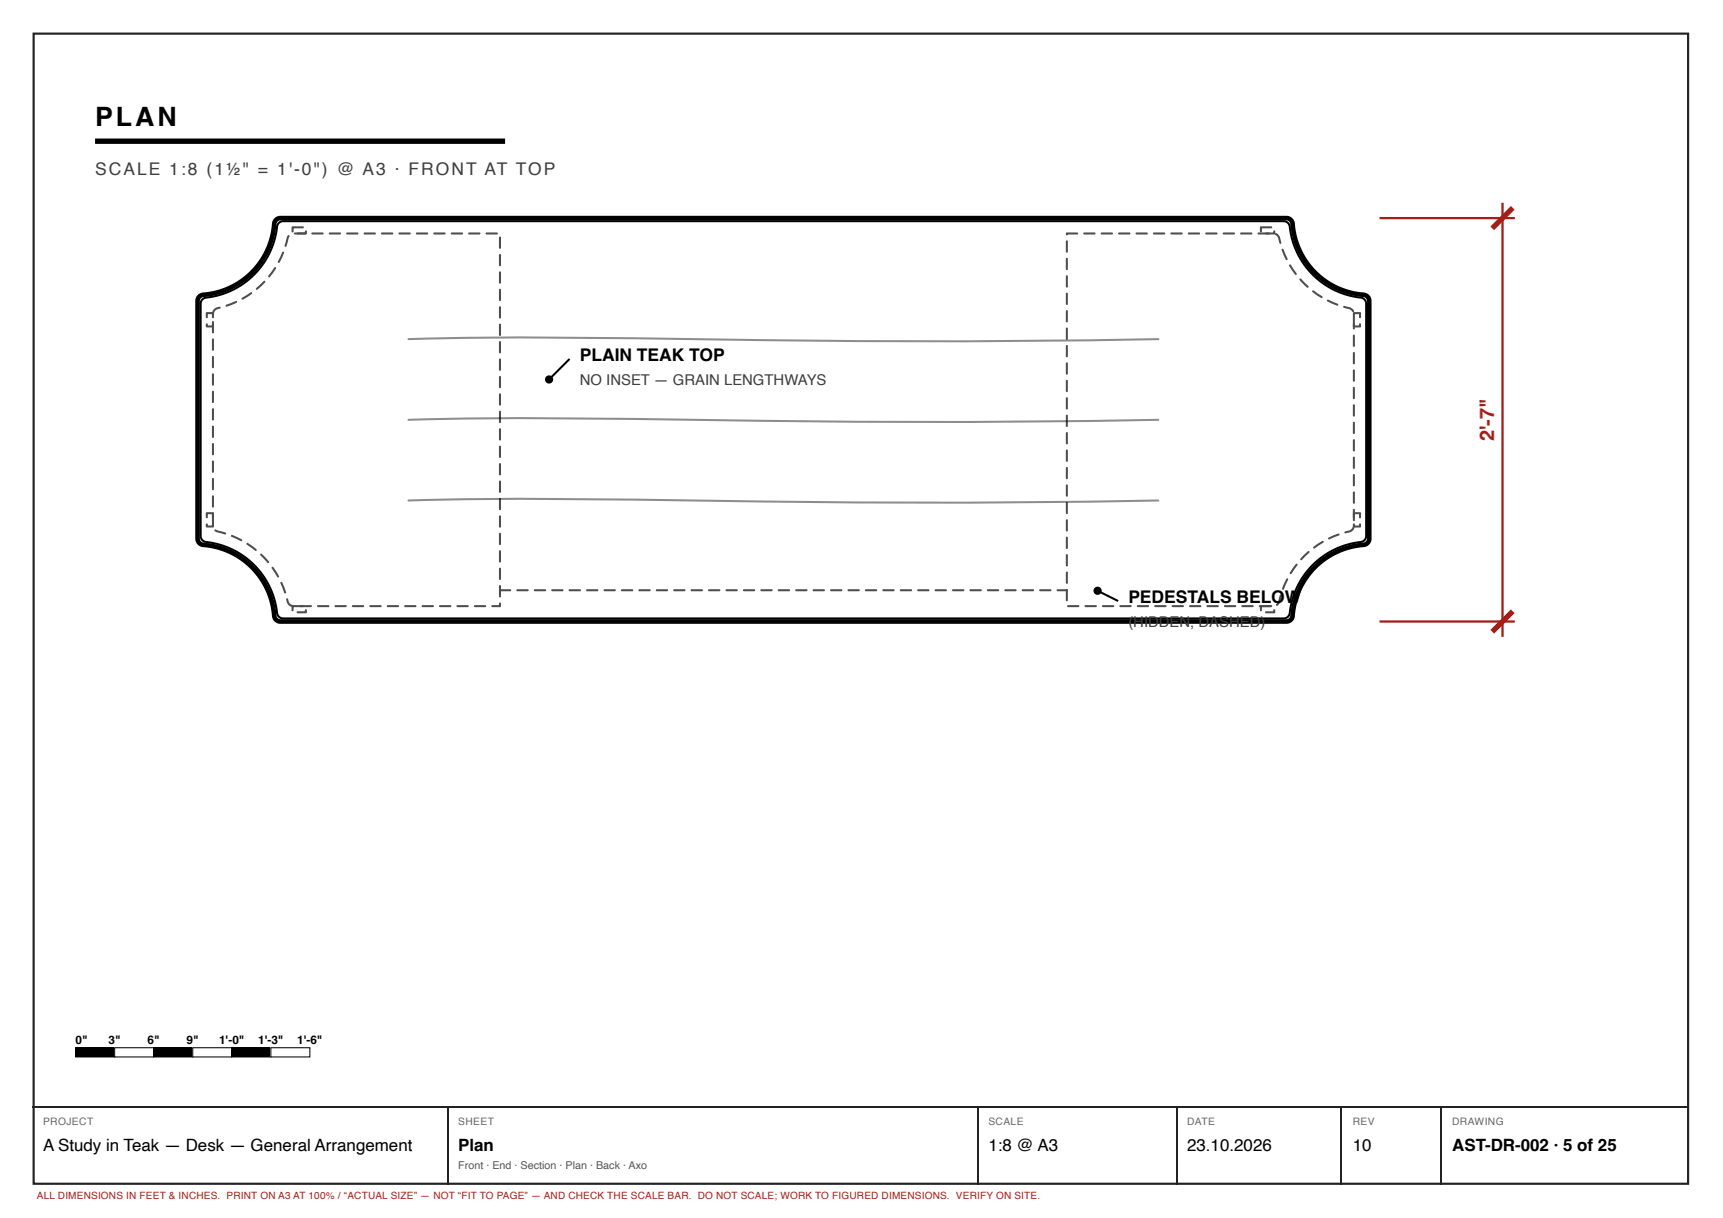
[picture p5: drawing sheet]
<svg xmlns="http://www.w3.org/2000/svg" width="420mm" height="297mm" viewBox="0 0 420 297" stroke-linecap="round" stroke-linejoin="round" font-family="sans-serif">
<path d="M8.2 8.2h403.5v280.5h-403.5z" fill="none" stroke="#222" stroke-width=".53"/>
<path d="M23.2 34.4h100" fill="none" stroke="#000" stroke-width="1.3" stroke-linecap="butt"/>
<path d="M48.6 72.4a2.69 2.69 0 0 1 2.2-.7 19 19 0 0 0 16.2-17.7l.7-.6 .7-.2h245.3l.9 .3a2.02 2.02 0 0 1 .7 1.9 19 19 0 0 0 17.8 16.6l.5 .5 .3 .9v58l-.3 .8a2.02 2.02 0 0 1-1.9 .7 19 19 0 0 0-16.6 17.8l-.6 .7-.8 .2h-245.3l-.9-.3a2.02 2.02 0 0 1-.7-2 19 19 0 0 0-17.8-16.6l-.5-.5-.3-.8v-58z" fill="none" stroke="#000" stroke-width="1.1"/>
<path d="M68.1 54.3l1-.4h244l.8 .3a2.55 2.55 0 0 1 .8 2.3 19.8 19.8 0 0 0 17.7 16.2l.5 .5 .3 .9v56.6l-.3 .8a2.55 2.55 0 0 1-2.3 .8 19.8 19.8 0 0 0-16.2 17.7l-.5 .5-.8 .3h-244l-.9-.3a2.55 2.55 0 0 1-.8-2.3 19.8 19.8 0 0 0-17.7-16.2l-.5-.5-.3-.8v-56.6l.3-.9a2.55 2.55 0 0 1 2.3-.8 19.8 19.8 0 0 0 16.2-17.6zM99.6 82.7a1777.9 1777.9 0 0 1 82.6 .2l7.4 .1a2874.2 2874.2 0 0 0 92.9-.3M138.9 87.5l-5 5M99.6 102.4a1777.9 1777.9 0 0 1 82.6 .2l7.4 .1a2874.2 2874.2 0 0 0 92.9-.3M99.6 122a1777.9 1777.9 0 0 1 82.6 .2l7.4 .1a2874.2 2874.2 0 0 0 92.9-.3M267.7 144.1l5 2.5" fill="none" stroke="#000" stroke-width=".5"/>
<g fill="#000">
<path d="M18.4 255.5h9.6v2.2h-9.6z"/>
<path d="M72.4 56.8l2.2-.1v.2h-.2v-.5a.25 .25 0 0 1 .2-.2 .25 .25 0 0 1 .3 .2l-.1 .6-.2 .2h-2.1zM71.2 55.3l2.7-.1a.25 .25 0 0 1 .2 .2 .25 .25 0 0 1-.2 .3h-2.5v-.3h.2v1a.25 .25 0 0 1-.2 .3 .25 .25 0 0 1-.3-.3z"/>
<path d="M264.3 56.8l2.6-.1a.25 .25 0 0 1 .3 .2 .25 .25 0 0 1-.3 .3h-2.5l-.2-.2zM268.5 56.8l2.7-.1a.25 .25 0 0 1 .2 .2 .25 .25 0 0 1-.2 .3h-2.5l-.3-.2zM272.8 56.8l2.6-.1a.25 .25 0 0 1 .3 .2 .25 .25 0 0 1-.3 .3h-2.5l-.2-.2zM277 56.8l2.7-.1a.25 .25 0 0 1 .2 .2 .25 .25 0 0 1-.2 .3h-2.5l-.3-.2zM281.3 56.8l2.6-.1a.25 .25 0 0 1 .3 .2 .25 .25 0 0 1-.3 .3h-2.5l-.2-.2zM285.5 56.8l2.7-.1a.25 .25 0 0 1 .2 .2 .25 .25 0 0 1-.2 .3h-2.5l-.3-.2zM289.8 56.8l2.6-.1a.25 .25 0 0 1 .3 .2 .25 .25 0 0 1-.3 .3h-2.5l-.2-.2zM294 56.8l2.7-.1a.25 .25 0 0 1 .2 .2 .25 .25 0 0 1-.2 .3h-2.5l-.3-.2zM298.3 56.8l2.6-.1a.25 .25 0 0 1 .3 .2 .25 .25 0 0 1-.3 .3h-2.5l-.2-.2zM302.5 56.8l2.7-.1a.25 .25 0 0 1 .2 .2 .25 .25 0 0 1-.2 .3h-2.5l-.3-.2zM306.8 56.8l2.6-.1a.25 .25 0 0 1 .3 .2 .25 .25 0 0 1-.3 .3h-2.5l-.2-.2zM311 56.9a1.45 1.45 0 0 1 1.3 1.7l.2 .5a.25 .25 0 0 1-.2 .4 .25 .25 0 0 1-.3-.2 2.74 2.74 0 0 0-1.1-2.2zM312.6 60.7l.4 .1 1 2.3a.25 .25 0 0 1-.1 .3 .25 .25 0 0 1-.3-.1 5.2 5.2 0 0 1-1-2.6zM314.4 64.6h.4l1.4 2a.25 .25 0 0 1 0 .4 .25 .25 0 0 1-.4-.1 5.3 5.3 0 0 1-1.4-2.3zM317 68h.3l1.8 1.7a.25 .25 0 0 1 0 .4 .25 .25 0 0 1-.4 0 5.3 5.3 0 0 1-1.8-2.1zM320 70.9l.4-.1 2 1.4a.25 .25 0 0 1 .1 .4 .25 .25 0 0 1-.3 .1 5.3 5.3 0 0 1-2.2-1.7zM323.7 73.1h.3l2.2 1a.25 .25 0 0 1 .2 .3 .25 .25 0 0 1-.3 .1 5.2 5.2 0 0 1-2.5-1.2zM327.6 74.7l.3-.1a3.2 3.2 0 0 1 2.3 1.2l-.3 .3a2.63 2.63 0 0 0-2.2-1zM330 77.4h.3l.1 .2v2.5a.25 .25 0 0 1-.2 .2 .25 .25 0 0 1-.3-.2zM330 81.7l.3-.1 .1 .2v2.5a.25 .25 0 0 1-.2 .3 .25 .25 0 0 1-.3-.3zM330 85.9h.3l.1 .2v2.5a.25 .25 0 0 1-.2 .2 .25 .25 0 0 1-.3-.2zM330 90.2l.3-.1 .1 .2v2.5a.25 .25 0 0 1-.2 .3 .25 .25 0 0 1-.3-.3zM330 94.4h.3l.1 .2v2.5a.25 .25 0 0 1-.2 .2 .25 .25 0 0 1-.3-.2zM330 98.7l.3-.1 .1 .2v2.5a.25 .25 0 0 1-.2 .3 .25 .25 0 0 1-.3-.3zM330 102.9h.3l.1 .2v2.5a.25 .25 0 0 1-.2 .2 .25 .25 0 0 1-.3-.2zM330 107.2l.3-.1 .1 .2v2.5a.25 .25 0 0 1-.2 .3 .25 .25 0 0 1-.3-.3zM330 111.4h.3l.1 .2v2.5a.25 .25 0 0 1-.2 .2 .25 .25 0 0 1-.3-.2zM330 115.7l.3-.1 .1 .2v2.5a.25 .25 0 0 1-.2 .3 .25 .25 0 0 1-.3-.3zM330 119.9h.3l.1 .2v2.5a.25 .25 0 0 1-.2 .2 .25 .25 0 0 1-.3-.2zM330 124.2l.3-.1 .1 .2v2.5a.25 .25 0 0 1-.2 .3 .25 .25 0 0 1-.3-.3zM328 129.6a2.34 2.34 0 0 0 2.1-1.3l.2 .1a1.58 1.58 0 0 1-1.8 1.6h-.5zM323.9 131.1h.1a5.2 5.2 0 0 1 2.6-.9l-.1 .4-2.3 .9h-.2zM320.3 133.3a5.3 5.3 0 0 1 2.4-1.4v.4l-2.1 1.4a.25 .25 0 0 1-.3 0 .25 .25 0 0 1 0-.4zM317.9 135.5l1.1-1.1a.25 .25 0 0 1 .3 0 .25 .25 0 0 1 0 .4l-1.8 1.7a.25 .25 0 0 1-.3 0 .25 .25 0 0 1 0-.3zM316 137.5a.25 .25 0 0 1 .4 0 .25 .25 0 0 1 0 .4l-1.4 2a.25 .25 0 0 1-.4 .1 .25 .25 0 0 1 0-.4zM313.8 141.1h.2l.2 .2-1.1 2.4a.25 .25 0 0 1-.3 .1 .25 .25 0 0 1-.1-.3zM312.1 145.1l.4-.1 .1 .3a3.8 3.8 0 0 1-1.1 2.4l-.3-.2a4.4 4.4 0 0 0 .9-2.4zM307.1 147.6h2.6a.25 .25 0 0 1 .3 .2 .25 .25 0 0 1-.3 .3h-2.5l-.2-.2zM302.8 147.6h2.7a.25 .25 0 0 1 .2 .2 .25 .25 0 0 1-.2 .3h-2.5l-.2-.2zM298.6 147.6h2.6a.25 .25 0 0 1 .3 .2 .25 .25 0 0 1-.3 .3h-2.5l-.2-.2zM294.3 147.6h2.7a.25 .25 0 0 1 .2 .2 .25 .25 0 0 1-.2 .3h-2.5l-.2-.2zM290.1 147.6h2.6a.25 .25 0 0 1 .3 .2 .25 .25 0 0 1-.3 .3h-2.5l-.2-.2zM285.8 147.6h2.7a.25 .25 0 0 1 .2 .2 .25 .25 0 0 1-.2 .3h-2.5l-.2-.2zM281.6 147.6h2.6a.25 .25 0 0 1 .3 .2 .25 .25 0 0 1-.3 .3h-2.5l-.2-.2zM277.3 147.6h2.7a.25 .25 0 0 1 .2 .2 .25 .25 0 0 1-.2 .3h-2.5l-.2-.2zM273.1 147.6h2.6a.25 .25 0 0 1 .3 .2 .25 .25 0 0 1-.3 .3h-2.5l-.2-.2zM268.8 147.6h2.7a.25 .25 0 0 1 .2 .2 .25 .25 0 0 1-.2 .3h-2.5l-.2-.2zM264.6 147.6h2.6a.25 .25 0 0 1 .3 .2 .25 .25 0 0 1-.3 .3h-2.5l-.2-.2zM260.3 147.6h2.7a.25 .25 0 0 1 .2 .2 .25 .25 0 0 1-.2 .3h-2.5l-.2-.2zM260 143.7l.3-.1 .1 .3v2.5a.25 .25 0 0 1-.2 .2 .25 .25 0 0 1-.3-.2zM260 139.4h.3l.1 .2v2.5a.25 .25 0 0 1-.2 .3 .25 .25 0 0 1-.3-.3zM260 135.2l.3-.1 .1 .3v2.5a.25 .25 0 0 1-.2 .2 .25 .25 0 0 1-.3-.2zM260 130.9h.3l.1 .2v2.5a.25 .25 0 0 1-.2 .3 .25 .25 0 0 1-.3-.3zM260 126.7l.3-.1 .1 .3v2.5a.25 .25 0 0 1-.2 .2 .25 .25 0 0 1-.3-.2zM260 122.4h.3l.1 .2v2.5a.25 .25 0 0 1-.2 .3 .25 .25 0 0 1-.3-.3zM260 118.2l.3-.1 .1 .3v2.5a.25 .25 0 0 1-.2 .2 .25 .25 0 0 1-.3-.2zM260 113.9h.3l.1 .2v2.5a.25 .25 0 0 1-.2 .3 .25 .25 0 0 1-.3-.3zM260 109.7l.3-.1 .1 .3v2.5a.25 .25 0 0 1-.2 .2 .25 .25 0 0 1-.3-.2zM260 105.4h.3l.1 .2v2.5a.25 .25 0 0 1-.2 .3 .25 .25 0 0 1-.3-.3zM260 101.2l.3-.1 .1 .3v2.5a.25 .25 0 0 1-.2 .2 .25 .25 0 0 1-.3-.2zM260 96.9h.3l.1 .2v2.5a.25 .25 0 0 1-.2 .3 .25 .25 0 0 1-.3-.3zM260 92.7l.3-.1 .1 .3v2.5a.25 .25 0 0 1-.2 .2 .25 .25 0 0 1-.3-.2zM260 88.4h.3l.1 .2v2.5a.25 .25 0 0 1-.2 .3 .25 .25 0 0 1-.3-.3zM260 84.2l.3-.1 .1 .3v2.5a.25 .25 0 0 1-.2 .2 .25 .25 0 0 1-.3-.2zM260 79.9h.3l.1 .2v2.5a.25 .25 0 0 1-.2 .3 .25 .25 0 0 1-.3-.3zM260 75.7l.3-.1 .1 .3v2.5a.25 .25 0 0 1-.2 .2 .25 .25 0 0 1-.3-.2zM260 71.4h.3l.1 .2v2.5a.25 .25 0 0 1-.2 .3 .25 .25 0 0 1-.3-.3zM260 67.2l.3-.1 .1 .3v2.5a.25 .25 0 0 1-.2 .2 .25 .25 0 0 1-.3-.2zM260 62.9h.3l.1 .2v2.5a.25 .25 0 0 1-.2 .3 .25 .25 0 0 1-.3-.3zM260 58.7l.3-.1 .1 .3v2.5a.25 .25 0 0 1-.2 .2 .25 .25 0 0 1-.3-.2zM260 56.8l2.7-.1a.25 .25 0 0 1 .2 .2 .25 .25 0 0 1-.2 .3h-2.5v-.3h.2v.2a.25 .25 0 0 1-.2 .3 .25 .25 0 0 1-.3-.3z"/>
<path d="M308.6 56.8l2.2-.1v.2h-.3v-.5a.25 .25 0 0 1 .3-.2 .25 .25 0 0 1 .2 .2v.6l-.2 .2h-2.1zM307.3 55.3l2.7-.1a.25 .25 0 0 1 .3 .2 .25 .25 0 0 1-.3 .3h-2.5v-.3h.3v1a.25 .25 0 0 1-.3 .3 .25 .25 0 0 1-.2-.3z"/>
<path d="M50.3 78.9l.4 .1v.6h-.3v-.2h1.5v.2h-.2v-.5a.25 .25 0 0 1 .2-.2 .25 .25 0 0 1 .3 .2l-.2 .7-1.6 .1-.2-.3zM50.3 76.2l1.7-.1 .2 .3v1a.25 .25 0 0 1-.3 .2 .25 .25 0 0 1-.2-.2v-1h.2v.2h-1.5v-.2h.3v1a.25 .25 0 0 1-.3 .2 .25 .25 0 0 1-.2-.2z"/>
<path d="M55.1 74.4l2.4-1a.25 .25 0 0 1 .3 .1 .25 .25 0 0 1-.1 .4 5.3 5.3 0 0 1-2.6 .8zM58.9 72.7l2.2-1.4a.25 .25 0 0 1 .4 .1 .25 .25 0 0 1-.1 .3 5.3 5.3 0 0 1-2.4 1.3zM62.5 70.2l1.8-1.7a.25 .25 0 0 1 .3 0 .25 .25 0 0 1 0 .4 5.3 5.3 0 0 1-2.1 1.7zM67 65.2h.3a5.2 5.2 0 0 1-1.6 2.4h-.2l-.1-.3zM68.9 61.4h.3a5.2 5.2 0 0 1-1.1 2.7h-.2l-.2-.3zM70.2 57.4a.25 .25 0 0 1 .3 0 .25 .25 0 0 1 .1 .3l-.7 2.3a.25 .25 0 0 1-.3 .2 .25 .25 0 0 1-.2-.3zM71.7 56.8l2.7-.1a.25 .25 0 0 1 .3 .2 .25 .25 0 0 1-.3 .3h-2.5l-.2-.2zM76 56.8l2.7-.1a.25 .25 0 0 1 .2 .2 .25 .25 0 0 1-.2 .3h-2.5l-.3-.2zM80.2 56.8l2.7-.1a.25 .25 0 0 1 .3 .2 .25 .25 0 0 1-.3 .3h-2.5l-.2-.2zM84.5 56.8l2.7-.1a.25 .25 0 0 1 .2 .2 .25 .25 0 0 1-.2 .3h-2.5l-.3-.2zM88.7 56.8l2.7-.1a.25 .25 0 0 1 .3 .2 .25 .25 0 0 1-.3 .3h-2.5l-.2-.2zM93 56.8l2.7-.1a.25 .25 0 0 1 .2 .2 .25 .25 0 0 1-.2 .3h-2.5l-.3-.2zM97.2 56.8l2.7-.1a.25 .25 0 0 1 .3 .2 .25 .25 0 0 1-.3 .3h-2.5l-.2-.2zM101.5 56.8l2.7-.1a.25 .25 0 0 1 .2 .2 .25 .25 0 0 1-.2 .3h-2.5l-.3-.2zM105.7 56.8l2.7-.1a.25 .25 0 0 1 .3 .2 .25 .25 0 0 1-.3 .3h-2.5l-.2-.2zM110 56.8l2.7-.1a.25 .25 0 0 1 .2 .2 .25 .25 0 0 1-.2 .3h-2.5l-.3-.2zM114.2 56.8l2.7-.1a.25 .25 0 0 1 .3 .2 .25 .25 0 0 1-.3 .3h-2.5l-.2-.2zM118.5 56.8l2.7-.1a.25 .25 0 0 1 .2 .2 .25 .25 0 0 1-.2 .3h-2.5l-.3-.2zM121.8 57.7h.2l.2 .2v2.5a.25 .25 0 0 1-.3 .3 .25 .25 0 0 1-.2-.3zM121.8 62l.2-.1 .2 .3v2.5a.25 .25 0 0 1-.3 .2 .25 .25 0 0 1-.2-.2zM121.8 66.2h.2l.2 .2v2.5a.25 .25 0 0 1-.3 .3 .25 .25 0 0 1-.2-.3zM121.8 70.5l.2-.1 .2 .3v2.5a.25 .25 0 0 1-.3 .2 .25 .25 0 0 1-.2-.2zM121.8 74.7h.2l.2 .2v2.5a.25 .25 0 0 1-.3 .3 .25 .25 0 0 1-.2-.3zM121.8 79l.2-.1 .2 .3v2.5a.25 .25 0 0 1-.3 .2 .25 .25 0 0 1-.2-.2zM121.8 83.2h.2l.2 .2v2.5a.25 .25 0 0 1-.3 .3 .25 .25 0 0 1-.2-.3zM121.8 87.5l.2-.1 .2 .3v2.5a.25 .25 0 0 1-.3 .2 .25 .25 0 0 1-.2-.2zM121.8 91.7h.2l.2 .2v2.5a.25 .25 0 0 1-.3 .3 .25 .25 0 0 1-.2-.3zM121.8 96l.2-.1 .2 .3v2.5a.25 .25 0 0 1-.3 .2 .25 .25 0 0 1-.2-.2zM121.8 100.2h.2l.2 .2v2.5a.25 .25 0 0 1-.3 .3 .25 .25 0 0 1-.2-.3zM121.8 104.5l.2-.1 .2 .3v2.5a.25 .25 0 0 1-.3 .2 .25 .25 0 0 1-.2-.2zM121.8 108.7h.2l.2 .2v2.5a.25 .25 0 0 1-.3 .3 .25 .25 0 0 1-.2-.3zM121.8 113l.2-.1 .2 .3v2.5a.25 .25 0 0 1-.3 .2 .25 .25 0 0 1-.2-.2zM121.8 117.2h.2l.2 .2v2.5a.25 .25 0 0 1-.3 .3 .25 .25 0 0 1-.2-.3zM121.8 121.5l.2-.1 .2 .3v2.5a.25 .25 0 0 1-.3 .2 .25 .25 0 0 1-.2-.2zM121.8 125.7h.2l.2 .2v2.5a.25 .25 0 0 1-.3 .3 .25 .25 0 0 1-.2-.3zM121.8 130l.2-.1 .2 .3v2.5a.25 .25 0 0 1-.3 .2 .25 .25 0 0 1-.2-.2zM121.8 134.2h.2l.2 .2v2.5a.25 .25 0 0 1-.3 .3 .25 .25 0 0 1-.2-.3zM121.8 138.5l.2-.1 .2 .3v2.5a.25 .25 0 0 1-.3 .2 .25 .25 0 0 1-.2-.2zM121.8 142.7h.2l.2 .2v2.5a.25 .25 0 0 1-.3 .3 .25 .25 0 0 1-.2-.3zM119.9 147.6h2v.2h-.2v-.6a.25 .25 0 0 1 .2-.3 .25 .25 0 0 1 .3 .3l-.2 .8h-2zM115.6 147.6h2.7a.25 .25 0 0 1 .3 .2 .25 .25 0 0 1-.3 .3h-2.5l-.2-.2zM111.4 147.6h2.7a.25 .25 0 0 1 .2 .2 .25 .25 0 0 1-.2 .3h-2.5l-.3-.2zM107.1 147.6h2.7a.25 .25 0 0 1 .3 .2 .25 .25 0 0 1-.3 .3h-2.5l-.2-.2zM102.9 147.6h2.7a.25 .25 0 0 1 .2 .2 .25 .25 0 0 1-.2 .3h-2.5l-.3-.2zM98.6 147.6h2.7a.25 .25 0 0 1 .3 .2 .25 .25 0 0 1-.3 .3h-2.5l-.2-.2zM94.4 147.6h2.7a.25 .25 0 0 1 .2 .2 .25 .25 0 0 1-.2 .3h-2.5l-.3-.2zM90.1 147.6h2.7a.25 .25 0 0 1 .3 .2 .25 .25 0 0 1-.3 .3h-2.5l-.2-.2zM85.9 147.6h2.7a.25 .25 0 0 1 .2 .2 .25 .25 0 0 1-.2 .3h-2.5l-.3-.2zM81.6 147.6h2.7a.25 .25 0 0 1 .3 .2 .25 .25 0 0 1-.3 .3h-2.5l-.2-.2zM77.4 147.6h2.7a.25 .25 0 0 1 .2 .2 .25 .25 0 0 1-.2 .3h-2.5l-.3-.2zM73.1 147.6h2.7a.25 .25 0 0 1 .3 .2 .25 .25 0 0 1-.3 .3h-2.5l-.2-.2zM69.9 145.9a.45 .45 0 0 1 .4 .2 .45 .45 0 0 1 .1 .5 1.76 1.76 0 0 0 1.4 1.1v.2a1.62 1.62 0 0 1-1.9-2zM68.4 142l.2-.1a5.2 5.2 0 0 1 1.2 2.6l-.3 .2-.2-.2-.9-2.3zM66.3 138.3l.1-.1a5.2 5.2 0 0 1 1.7 2.3l-.3 .3-.2-.1-1.3-2.1zM63.5 135.1l.1-.1a5.2 5.2 0 0 1 2 2l-.1 .3-.3-.1-1.7-1.8zM60.2 132.4a5.2 5.2 0 0 1 2.4 1.6l-.1 .3h-.3l-2-1.5zM56.4 130.5a5.2 5.2 0 0 1 2.6 1.1v.3l-.3 .1-2.2-1.1zM52.3 129.2l.3-.1 2.4 .7a.25 .25 0 0 1 .1 .4 .25 .25 0 0 1-.3 .1l-.7-.2a2.07 2.07 0 0 1-1.8-.8zM51.8 125.1h.2l.2 .2v2.5a.25 .25 0 0 1-.3 .2 .25 .25 0 0 1-.2-.2zM51.8 120.9l.2-.1 .2 .2v2.5a.25 .25 0 0 1-.3 .3 .25 .25 0 0 1-.2-.3zM51.8 116.6h.2l.2 .2v2.5a.25 .25 0 0 1-.3 .2 .25 .25 0 0 1-.2-.2zM51.8 112.4l.2-.1 .2 .2v2.5a.25 .25 0 0 1-.3 .3 .25 .25 0 0 1-.2-.3zM51.8 108.1h.2l.2 .2v2.5a.25 .25 0 0 1-.3 .2 .25 .25 0 0 1-.2-.2zM51.8 103.9l.2-.1 .2 .2v2.5a.25 .25 0 0 1-.3 .3 .25 .25 0 0 1-.2-.3zM51.8 99.6h.2l.2 .2v2.5a.25 .25 0 0 1-.3 .2 .25 .25 0 0 1-.2-.2zM51.8 95.4l.2-.1 .2 .2v2.5a.25 .25 0 0 1-.3 .3 .25 .25 0 0 1-.2-.3zM51.8 91.1h.2l.2 .2v2.5a.25 .25 0 0 1-.3 .2 .25 .25 0 0 1-.2-.2zM51.8 86.9l.2-.1 .2 .2v2.5a.25 .25 0 0 1-.3 .3 .25 .25 0 0 1-.2-.3zM51.8 82.6h.2l.2 .2v2.5a.25 .25 0 0 1-.3 .2 .25 .25 0 0 1-.2-.2zM51.8 78.4l.2-.1 .2 .2v2.5a.25 .25 0 0 1-.3 .3 .25 .25 0 0 1-.2-.3zM52.3 75.3l.5-.3a.63 .63 0 0 1 1 .1l-.2 .2a1.53 1.53 0 0 0-1.5 1.7h-.3a1.27 1.27 0 0 1 .5-1.7z"/>
<path d="M330 78.9l.4 .1v.6h-.2v-.2h1.5v.2h-.3v-.5a.25 .25 0 0 1 .3-.2 .25 .25 0 0 1 .2 .2l-.1 .7-1.6 .1-.3-.2zM330 76.2l1.8-.1 .1 .3v1a.25 .25 0 0 1-.2 .2 .25 .25 0 0 1-.3-.2v-1h.3v.2h-1.5v-.2h.2v1a.25 .25 0 0 1-.2 .2 .25 .25 0 0 1-.3-.2z"/>
<path d="M50.3 127.7l.4 .1v.6h-.3v-.3h1.5v.3h-.2v-.5a.25 .25 0 0 1 .2-.3 .25 .25 0 0 1 .3 .3l-.2 .7h-1.6l-.2-.1zM50.3 125l1.7-.1 .2 .2v1a.25 .25 0 0 1-.3 .3 .25 .25 0 0 1-.2-.3v-1h.2v.3h-1.5v-.3h.3v1a.25 .25 0 0 1-.3 .3 .25 .25 0 0 1-.2-.3z"/>
<path d="M330 127.7l.4 .1v.6h-.2v-.3h1.5v.3h-.3v-.5a.25 .25 0 0 1 .3-.3 .25 .25 0 0 1 .2 .3l-.1 .7h-1.6l-.3-.1zM330 125l1.8-.1 .1 .2v1a.25 .25 0 0 1-.2 .3 .25 .25 0 0 1-.3-.3v-1h.3v.3h-1.5v-.3h.2v1a.25 .25 0 0 1-.2 .3 .25 .25 0 0 1-.3-.3z"/>
<path d="M72.4 149.1h2.2v.2h-.2v-.5a.25 .25 0 0 1 .2-.2 .25 .25 0 0 1 .3 .2l-.1 .6-.2 .2-2.1-.1zM71.2 147.6h2.7a.25 .25 0 0 1 .2 .2 .25 .25 0 0 1-.2 .3h-2.5v-.3h.2v1a.25 .25 0 0 1-.2 .3 .25 .25 0 0 1-.3-.3z"/>
<path d="M121.8 143.8l2.6-.1a.25 .25 0 0 1 .3 .2 .25 .25 0 0 1-.3 .3h-2.5l-.2-.2zM126 143.8l2.7-.1a.25 .25 0 0 1 .2 .2 .25 .25 0 0 1-.2 .3h-2.5l-.2-.2zM130.3 143.8l2.6-.1a.25 .25 0 0 1 .3 .2 .25 .25 0 0 1-.3 .3h-2.5l-.2-.2zM134.5 143.8l2.7-.1a.25 .25 0 0 1 .2 .2 .25 .25 0 0 1-.2 .3h-2.5l-.2-.2zM138.8 143.8l2.6-.1a.25 .25 0 0 1 .3 .2 .25 .25 0 0 1-.3 .3h-2.5l-.2-.2zM143 143.8l2.7-.1a.25 .25 0 0 1 .2 .2 .25 .25 0 0 1-.2 .3h-2.5l-.2-.2zM147.3 143.8l2.6-.1a.25 .25 0 0 1 .3 .2 .25 .25 0 0 1-.3 .3h-2.5l-.2-.2zM151.5 143.8l2.7-.1a.25 .25 0 0 1 .2 .2 .25 .25 0 0 1-.2 .3h-2.5l-.2-.2zM155.8 143.8l2.6-.1a.25 .25 0 0 1 .3 .2 .25 .25 0 0 1-.3 .3h-2.5l-.2-.2zM160 143.8l2.7-.1a.25 .25 0 0 1 .2 .2 .25 .25 0 0 1-.2 .3h-2.5l-.2-.2zM164.3 143.8l2.6-.1a.25 .25 0 0 1 .3 .2 .25 .25 0 0 1-.3 .3h-2.5l-.2-.2zM168.5 143.8l2.7-.1a.25 .25 0 0 1 .2 .2 .25 .25 0 0 1-.2 .3h-2.5l-.3-.2zM172.8 143.8l2.6-.1a.25 .25 0 0 1 .3 .2 .25 .25 0 0 1-.3 .3h-2.5l-.2-.2zM177 143.8l2.7-.1a.25 .25 0 0 1 .2 .2 .25 .25 0 0 1-.2 .3h-2.5l-.3-.2zM181.3 143.8l2.6-.1a.25 .25 0 0 1 .3 .2 .25 .25 0 0 1-.3 .3h-2.5l-.2-.2zM185.5 143.8l2.7-.1a.25 .25 0 0 1 .2 .2 .25 .25 0 0 1-.2 .3h-2.5l-.3-.2zM189.8 143.8l2.6-.1a.25 .25 0 0 1 .3 .2 .25 .25 0 0 1-.3 .3h-2.5l-.2-.2zM194 143.8l2.7-.1a.25 .25 0 0 1 .2 .2 .25 .25 0 0 1-.2 .3h-2.5l-.3-.2zM198.3 143.8l2.6-.1a.25 .25 0 0 1 .3 .2 .25 .25 0 0 1-.3 .3h-2.5l-.2-.2zM202.5 143.8l2.7-.1a.25 .25 0 0 1 .2 .2 .25 .25 0 0 1-.2 .3h-2.5l-.3-.2zM206.8 143.8l2.6-.1a.25 .25 0 0 1 .3 .2 .25 .25 0 0 1-.3 .3h-2.5l-.2-.2zM211 143.8l2.7-.1a.25 .25 0 0 1 .2 .2 .25 .25 0 0 1-.2 .3h-2.5l-.3-.2zM215.3 143.8l2.6-.1a.25 .25 0 0 1 .3 .2 .25 .25 0 0 1-.3 .3h-2.5l-.2-.2zM219.5 143.8l2.7-.1a.25 .25 0 0 1 .2 .2 .25 .25 0 0 1-.2 .3h-2.5l-.3-.2zM223.8 143.8l2.6-.1a.25 .25 0 0 1 .3 .2 .25 .25 0 0 1-.3 .3h-2.5l-.2-.2zM228 143.8l2.7-.1a.25 .25 0 0 1 .2 .2 .25 .25 0 0 1-.2 .3h-2.5l-.3-.2zM232.3 143.8l2.6-.1a.25 .25 0 0 1 .3 .2 .25 .25 0 0 1-.3 .3h-2.5l-.2-.2zM236.5 143.8l2.7-.1a.25 .25 0 0 1 .2 .2 .25 .25 0 0 1-.2 .3h-2.5l-.3-.2zM240.8 143.8l2.6-.1a.25 .25 0 0 1 .3 .2 .25 .25 0 0 1-.3 .3h-2.5l-.2-.2zM245 143.8l2.7-.1a.25 .25 0 0 1 .2 .2 .25 .25 0 0 1-.2 .3h-2.5l-.3-.2zM249.3 143.8l2.6-.1a.25 .25 0 0 1 .3 .2 .25 .25 0 0 1-.3 .3h-2.5l-.2-.2zM253.5 143.8l2.7-.1a.25 .25 0 0 1 .2 .2 .25 .25 0 0 1-.2 .3h-2.5l-.3-.2zM257.8 143.8l2.4-.1a.25 .25 0 0 1 .2 .2 .25 .25 0 0 1-.2 .3h-2.3l-.2-.2z"/>
<path d="M308.6 149.1h2.2v.2h-.3v-.5a.25 .25 0 0 1 .3-.2 .25 .25 0 0 1 .2 .2v.6l-.2 .2-2.1-.1zM307.3 147.6h2.7a.25 .25 0 0 1 .3 .2 .25 .25 0 0 1-.3 .3h-2.5v-.3h.3v1a.25 .25 0 0 1-.3 .3 .25 .25 0 0 1-.2-.3z"/>
<circle cx="133.9" cy="92.5" r="1"/>
<circle cx="267.7" cy="144.1" r="1"/>
</g>
<path d="M336.4 53.2h33M366.4 49.4v105.9M336.4 151.6h33" fill="none" stroke="#a51d17" stroke-width=".55"/>
<path d="M368.9 50.7l-5 5M368.9 149.1l-5 5" fill="none" stroke="#a51d17" stroke-width="1.3" stroke-linecap="butt"/>
<path d="M18.4 255.5h9.6v2.2h-9.6z" fill="none" stroke="#000" stroke-width=".25"/>
<path d="M28 255.5h9.5v2.2h-9.5z" fill="#fff"/>
<path d="M28 255.5h9.5v2.2h-9.5zM37.5 255.5h9.5v2.2h-9.5z" fill="none" stroke="#000" stroke-width=".25"/>
<path d="M37.5 255.5h9.5v2.2h-9.5z" fill="#000"/>
<path d="M47 255.5h9.5v2.2h-9.5z" fill="#fff"/>
<path d="M47 255.5h9.5v2.2h-9.5zM56.5 255.5h9.5v2.2h-9.5z" fill="none" stroke="#000" stroke-width=".25"/>
<path d="M56.5 255.5h9.5v2.2h-9.5z" fill="#000"/>
<path d="M66.1 255.5h9.5v2.2h-9.5z" fill="#fff"/>
<path d="M66.1 255.5h9.5v2.2h-9.5z" fill="none" stroke="#000" stroke-width=".25"/>
<path d="M7.9 270h404.1M109.1 270.1v18.8M238.5 270.1v18.8M286.9 270.1v18.8M327.2 270.1v18.8M351.5 270.1v18.8" fill="none" stroke="#222" stroke-width=".26"/>
<text font-size="6.5" x="23.2" y="30.7">PLAN</text>
<text font-size="4.9" fill="#a51d17" x="364.4" y="107.7" transform="rotate(-90 364.4 107.7)">2'-7&quot;</text>
<text font-size="4.2" fill="#3d3d3d" x="23.2" y="42.7">SCALE 1:8 (1½&quot; = 1'-0&quot;) @ A3 · FRONT AT TOP</text>
<g font-size="4.2">
<text x="141.4" y="88">PLAIN TEAK TOP</text>
<text x="275.2" y="147.1">PEDESTALS BELOW</text>
</g>
<g font-size="4.1">
<text x="10.5" y="280.7">A Study in Teak — Desk — General Arrangement</text>
<text x="111.8" y="280.7">Plan</text>
<text x="241" y="280.7">1:8 @ A3</text>
<text x="289.5" y="280.7">23.10.2026</text>
<text x="329.9" y="280.7">10</text>
<text x="354.1" y="280.7">AST-DR-002 · 5 of 25</text>
</g>
<g font-size="3.6" fill="#3d3d3d">
<text x="141.4" y="93.8">NO INSET — GRAIN LENGTHWAYS</text>
<text x="275.2" y="152.8">(HIDDEN, DASHED)</text>
</g>
<g font-size="2.9">
<text x="18.4" y="254.5">0&quot;</text>
<text x="26.5" y="254.5">3&quot;</text>
<text x="36" y="254.5">6&quot;</text>
<text x="45.5" y="254.5">9&quot;</text>
<text x="53.4" y="254.5">1'-0&quot;</text>
<text x="62.9" y="254.5">1'-3&quot;</text>
<text x="72.5" y="254.5">1'-6&quot;</text>
</g>
<text font-size="2.6" fill="#555" x="111.8" y="285">Front · End · Section · Plan · Back · Axo</text>
<g font-size="2.5" fill="#666">
<text x="10.5" y="274.4">PROJECT</text>
<text x="111.8" y="274.4">SHEET</text>
<text x="241" y="274.4">SCALE</text>
<text x="289.5" y="274.4">DATE</text>
<text x="329.9" y="274.4">REV</text>
<text x="354.1" y="274.4">DRAWING</text>
</g>
<text font-size="2.4" fill="#a51d17" x="9" y="292.4">ALL DIMENSIONS IN FEET &amp; INCHES. PRINT ON A3 AT 100% / “ACTUAL SIZE” — NOT “FIT TO PAGE” — AND CHECK THE SCALE BAR. DO NOT SCALE; WORK TO FIGURED DIMENSIONS. VERIFY ON SITE.</text>
</svg>
